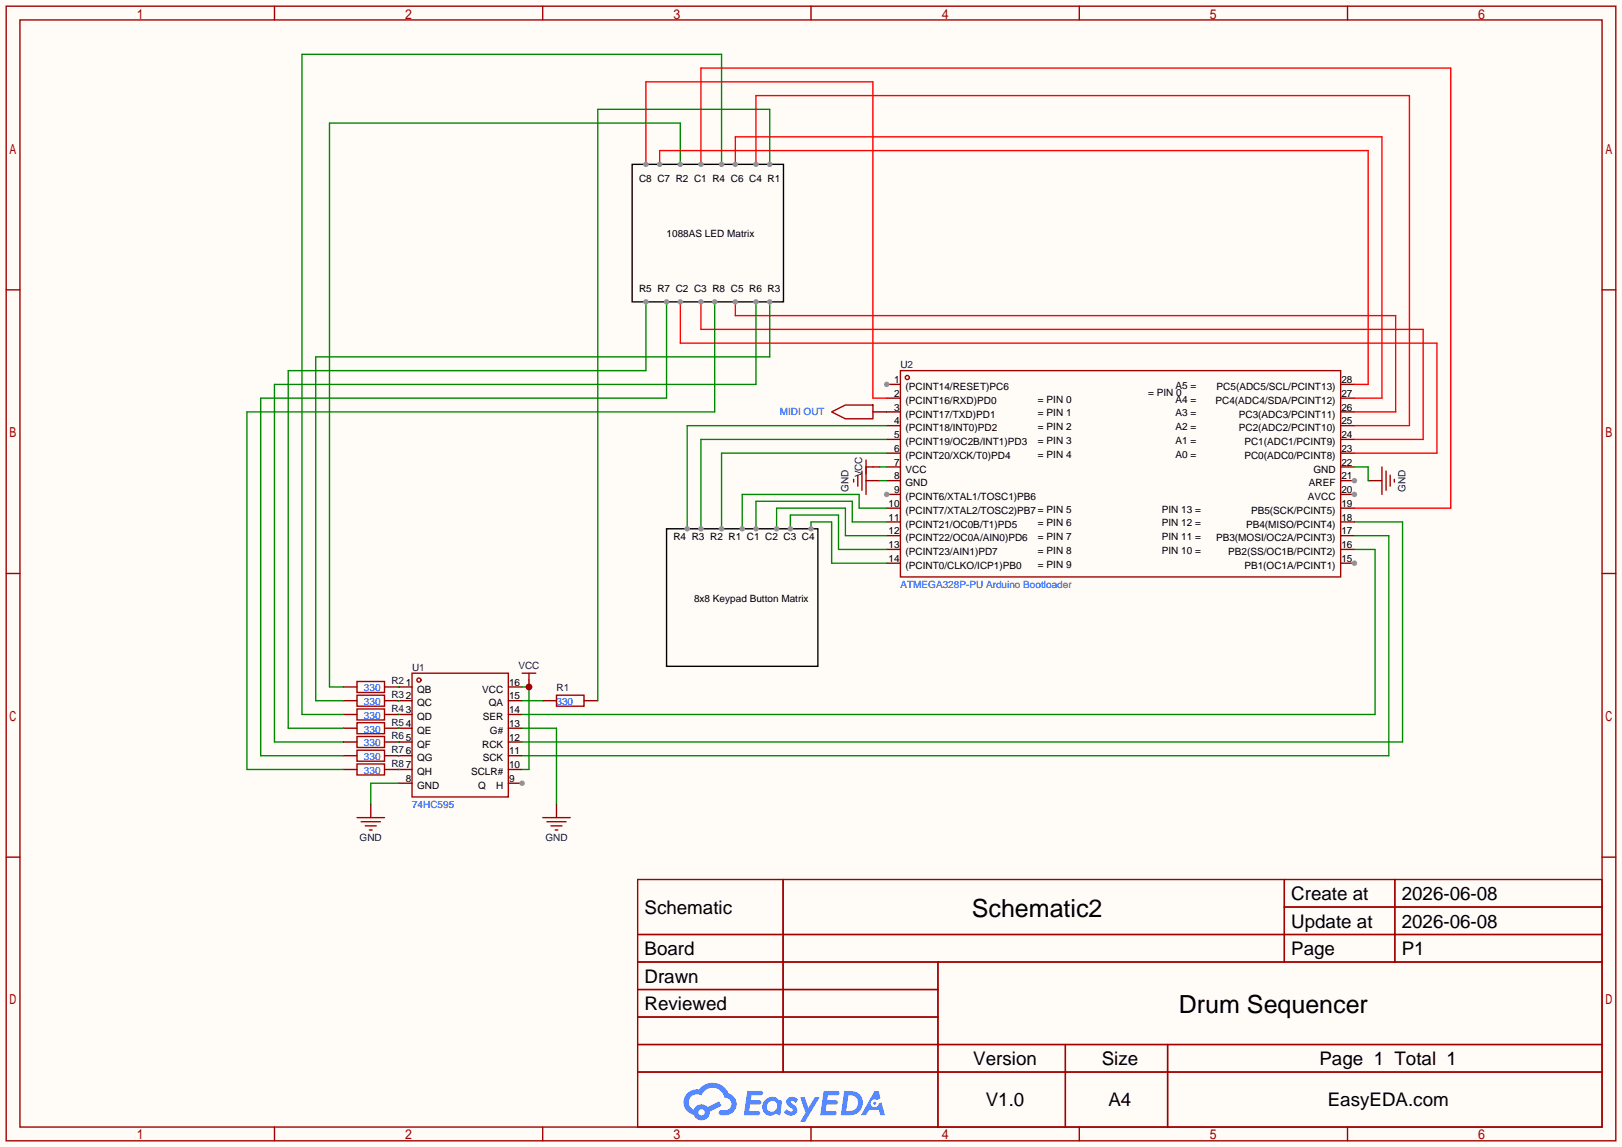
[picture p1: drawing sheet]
<svg xmlns="http://www.w3.org/2000/svg" width="299mm" height="212mm" viewBox="0 0 299 212" stroke-linecap="round" stroke-linejoin="round" font-family="sans-serif">
<path d="M0 0h299.5v211.8h-299.5z" fill="#fffcf7"/>
<g fill="none" stroke="#a10000" stroke-width=".25">
<path d="M1.1 1.1h297.2v209.6h-297.2zM3.7 3.7h292.1v204.5h-292.1zM50.7 1.1v2.6M100.2 1.1v2.6M149.7 1.1v2.6M199.3 1.1v2.6M248.8 1.1v2.6M1.1 53.5h2.6M295.8 53.5h2.5M1.1 105.9h2.6M295.8 105.9h2.5M1.1 158.3h2.6"/>
<path d="M295.8 158.3h2.5M117.7 162.4h178.1v45.8h-178.1zM117.7 172.6h178.1M117.7 177.7h178.1M144.6 162.4v35.6M173.2 177.7v30.5M237.1 162.4v15.3M237.1 167.5h58.7M257.5 162.4v15.3M117.7 182.8h55.5M117.7 192.9h178.1M117.7 187.8h55.5"/>
<path d="M117.7 198h178.1M196.7 192.9v15.3M215.6 192.9v15.3M50.7 208.2v2.5M100.2 208.2v2.5M149.7 208.2v2.5M199.3 208.2v2.5M248.8 208.2v2.5"/>
</g>
<g fill="#5487ff">
<path d="M145.5 202.8a1.3 1.3 0 0 1 1.8 .3l-.4 .6a.54 .54 0 0 0-.9-.2l.1 .2a1.58 1.58 0 0 1 1.1 1.6 1.43 1.43 0 0 1-2.5 .1l.5-.6a.64 .64 0 0 0 .5 .5 .64 .64 0 0 0 .7-.3l-.2-.2a1.6 1.6 0 0 1-1-1.6z"/>
<path d="M147.7 202.7h.9l.7 1.9 1.1-1.9h.9l-2.7 4.5h-.9l1-1.7z"/>
<path d="M138 201.5h1.6a1.31 1.31 0 0 1 1.2 .2 .4 .4 0 0 1-.3 .6h-1.8l-.1 .9h1.6a.4 .4 0 0 1 .4 .4 .4 .4 0 0 1-.4 .4h-1.7l-.2 1.2h.8a1.23 1.23 0 0 1 1.2 .2 .39 .39 0 0 1-.3 .6h-2.7z"/>
<path d="M152.1 201.5h1.6a1.32 1.32 0 0 1 1.3 .2 .39 .39 0 0 1-.4 .6h-1.7l-.2 .9h1.7a.4 .4 0 0 1 .3 .4 .4 .4 0 0 1-.4 .4h-1.7l-.2 1.2h.8a1.23 1.23 0 0 1 1.2 .2 .39 .39 0 0 1-.3 .6h-2.7z"/>
<path d="M161.5 201.5h.7l.4 1.3-.7 .4a.75 .75 0 0 0-1.1 .3 .75 .75 0 0 0 .5 1 .75 .75 0 0 0 .9-.6l.6-.3 .6 2.4h-.9l-.2-1h-1.9l-.5 1h-.9z"/>
<path d="M155.9 201.5l-.7 4.5h1.5a2.27 2.27 0 0 0 2.6-2.3 2.27 2.27 0 0 0-2.7-2.2zM156.6 202.3a1.5 1.5 0 0 1 1.8 1.5 1.5 1.5 0 0 1-1.9 1.4h-.3z"/>
<path d="M141.3 203.1a1.62 1.62 0 0 0-.4 2.1 1.62 1.62 0 0 0 2 .7l.4-.3 .3 .3 .5 .1 .3-2.5-.2-.3h-.4a1.58 1.58 0 0 0-2.5-.1zM141.9 203.6a.99 .99 0 0 1 1.6 .3 .99 .99 0 0 1-.9 1.4 .94 .94 0 0 1-1-.5 .94 .94 0 0 1 .3-1.2z"/>
<path d="M126.9 201.9a2.37 2.37 0 0 0 1.2 4 1.54 1.54 0 0 0 1.7 1 1.54 1.54 0 0 0 1.3-1.6l2.1-1.1-.5-.8-2 1.1a1.57 1.57 0 0 0-2.6 .4 1.5 1.5 0 0 1-.8-2.1 1.5 1.5 0 0 1 2.2-.5 2.23 2.23 0 0 1 2.3-1.4 2.23 2.23 0 0 1 2 1.8 1.16 1.16 0 0 1 1.2 1.1 1.16 1.16 0 0 1-1 1.3h-.7a.47 .47 0 0 0-.6 .3 .47 .47 0 0 0 .4 .6 2.23 2.23 0 0 0 2.3-.7 2.23 2.23 0 0 0 .4-2.3 2.16 2.16 0 0 0-1.3-1.1 3.2 3.2 0 0 0-5.4-.7l-1.2 .1zM129 205.4a.58 .58 0 0 1 1.1 0 .58 .58 0 0 1-1.1 0z"/>
<circle cx="161.5" cy="203.8" r=".28"/>
</g>
<g fill="none" stroke="#a10000" stroke-width=".25">
<path d="M76.1 124.3h17.8v22.9h-17.8z"/>
<circle cx="77.3" cy="125.6" r=".38"/>
</g>
<path d="M73.5 126.9h2.6M73.5 129.4h2.6M73.5 132h2.6M73.5 134.5h2.6M73.5 137h2.6M73.5 139.6h2.6M73.5 142.1h2.6M73.5 144.7h2.6M93.9 144.7h2.5" fill="none" stroke="#870000" stroke-width=".25"/>
<circle cx="96.4" cy="144.7" r=".51" fill="#999"/>
<g fill="none" stroke="#870000" stroke-width=".25">
<path d="M159.9 88.8h2.5M161.2 86.2h1.2M252.6 88.8h2.5M63.4 139.6h2.5M63.4 137h2.5M63.4 134.5h2.5M63.4 132h2.5M63.4 129.4h2.5M63.4 126.9h2.5M71 139.6h2.5M71 137h2.5M71 134.5h2.5"/>
<path d="M71 132h2.5M71 129.4h2.5M71 126.9h2.5M93.9 139.6h2.5M93.9 137h2.5M93.9 134.5h2.5M93.9 132h2.5M93.9 129.4h2.5M93.9 126.9h2.5M97.7 125.6v1.3M100.2 129.4h2.5M107.8 129.4h2.6"/>
<path d="M63.4 142.1h2.5M68.5 148.5v2.5M71 142.1h2.5M93.9 142.1h2.5M102.7 148.5v2.5"/>
</g>
<g fill="none" stroke="#a10000" stroke-width=".25">
<path d="M157.6 88.5v.5M158.4 87.8v2M159.1 87v3.6M159.9 85v6.3M159.9 86.2h1.3M255.1 86.2v5.1M255.9 87v3.6M256.7 87.8v2M257.4 88.5v.5M65.9 125.9h5.1v2h-5.1zM65.9 128.4h5.1v2h-5.1zM65.9 130.9h5.1v2.1h-5.1z"/>
<path d="M65.9 133.5h5.1v2h-5.1zM65.9 136h5.1v2h-5.1zM65.9 138.6h5.1v2h-5.1zM96.4 124.3h2.5M97.7 124.3v1.3M102.7 128.4h5.1v2h-5.1zM65.9 141.1h5.1v2h-5.1zM65.9 151h5.1M66.7 151.8h3.5M67.4 152.5h2.1M68.2 153.3h.5M100.2 151h5.1"/>
<path d="M101 151.8h3.5M101.7 152.5h2.1M102.5 153.3h.5"/>
</g>
<path d="M250.1 96.4h8.9v40.6h-162.6M73.5 129.4h.1M73.5 132h.1M73.5 134.5h.1M73.5 137h.1M73.5 139.6h.1M96.4 126.9h1.3v15.2h-1.3M73.5 144.7h-5v3.8" fill="none" stroke="#008700" stroke-width=".25"/>
<circle cx="97.7" cy="126.9" r=".63" fill="#c00"/>
<path d="M116.7 30.4h28v25.4h-28zM123.1 97.7h27.9v25.4h-27.9z" fill="none" stroke="#000" stroke-width=".25"/>
<g fill="none" stroke="#a10000" stroke-width=".25">
<path d="M166.2 68.5h81.3v38.1h-81.3z"/>
<circle cx="167.5" cy="69.7" r=".38"/>
</g>
<path d="M163.7 71h2.5" fill="none" stroke="#870000" stroke-width=".25"/>
<circle cx="163.7" cy="71" r=".51" fill="#999"/>
<path d="M163.7 73.5h2.5M163.7 76.1h2.5M163.7 78.6h2.5M163.7 81.2h2.5M163.7 83.7h2.5M163.7 86.2h2.5M163.7 88.8h2.5M163.7 91.3h2.5" fill="none" stroke="#870000" stroke-width=".25"/>
<circle cx="163.7" cy="91.3" r=".51" fill="#999"/>
<path d="M163.7 93.9h2.5M163.7 96.4h2.5M163.7 98.9h2.5M163.7 101.5h2.5M163.7 104h2.5M247.5 104h2.6" fill="none" stroke="#870000" stroke-width=".25"/>
<circle cx="250.1" cy="104" r=".51" fill="#999"/>
<path d="M247.5 98.9h2.6M247.5 96.4h2.6M247.5 93.9h2.6M247.5 91.3h2.6M247.5 101.5h2.6" fill="none" stroke="#870000" stroke-width=".25"/>
<circle cx="250.1" cy="91.3" r=".51" fill="#999"/>
<path d="M247.5 88.8h2.6" fill="none" stroke="#870000" stroke-width=".25"/>
<circle cx="250.1" cy="88.8" r=".51" fill="#999"/>
<path d="M247.5 78.6h2.6M247.5 76.1h2.6M247.5 73.5h2.6M247.5 71h2.6M247.5 86.2h2.6M247.5 83.7h2.6M247.5 81.2h2.6" fill="none" stroke="#870000" stroke-width=".25"/>
<path d="M119.3 30.4v-15.3h41.9v58.4h2.5" fill="none" stroke="#f00" stroke-width=".25"/>
<circle cx="119.3" cy="30.4" r=".51" fill="#999"/>
<path d="M161.2 76.1h2.5" fill="none" stroke="#870000" stroke-width=".25"/>
<path d="M153.5 76.1l2.6-1.3h5.1v2.5h-5.1z" fill="none" stroke="#a10000" stroke-width=".25"/>
<path d="M119.3 55.8v12.7h-66.1v66h10.2M163.7 76.1h.1" fill="none" stroke="#008700" stroke-width=".25"/>
<circle cx="119.3" cy="55.8" r=".51" fill="#999"/>
<path d="M125.6 30.4v-7.7h-64.8v104.2h2.6" fill="none" stroke="#008700" stroke-width=".25"/>
<circle cx="125.6" cy="30.4" r=".51" fill="#999"/>
<path d="M129.4 30.4v-17.8h138.4v81.3h-17.7" fill="none" stroke="#f00" stroke-width=".25"/>
<circle cx="129.4" cy="30.4" r=".51" fill="#999"/>
<path d="M142.1 55.8v10.1h-83.8v63.5h5.1M250.1 98.9h6.3v40.7h-160M250.1 101.5h3.8v30.5h-157.5M73.5 126.9h.1M96.4 134.5h6.3v14M73.5 142.1h.1" fill="none" stroke="#008700" stroke-width=".25"/>
<circle cx="142.1" cy="55.8" r=".51" fill="#999"/>
<path d="M135.8 55.8v2.5h121.9v17.8h-7.6" fill="none" stroke="#f00" stroke-width=".25"/>
<circle cx="135.8" cy="55.8" r=".51" fill="#999"/>
<path d="M123.1 55.8v17.7h-75v66.1h15.3" fill="none" stroke="#008700" stroke-width=".25"/>
<circle cx="123.1" cy="55.8" r=".51" fill="#999"/>
<path d="M133.2 30.4v-20.4h-77.4v122h7.6" fill="none" stroke="#008700" stroke-width=".25"/>
<circle cx="133.2" cy="30.4" r=".51" fill="#999"/>
<path d="M139.6 55.8v15.2h-88.9v66h12.7" fill="none" stroke="#008700" stroke-width=".25"/>
<circle cx="139.6" cy="55.8" r=".51" fill="#999"/>
<path d="M132 55.8v20.3h-86.4v66h17.8" fill="none" stroke="#008700" stroke-width=".25"/>
<circle cx="132" cy="55.8" r=".51" fill="#999"/>
<path d="M163.7 78.6h-36.8v19.1" fill="none" stroke="#008700" stroke-width=".25"/>
<circle cx="126.9" cy="97.7" r=".51" fill="#999"/>
<path d="M163.7 81.2h-34.3v16.5" fill="none" stroke="#008700" stroke-width=".25"/>
<circle cx="129.4" cy="97.7" r=".51" fill="#999"/>
<path d="M163.7 83.7h-30.5v14" fill="none" stroke="#008700" stroke-width=".25"/>
<circle cx="133.2" cy="97.7" r=".51" fill="#999"/>
<path d="M162.4 86.2h1.3M162.4 88.8h1.3M163.7 93.9h-5.1v-2.6h-21.6v6.4" fill="none" stroke="#008700" stroke-width=".25"/>
<circle cx="137" cy="97.7" r=".51" fill="#999"/>
<path d="M163.7 96.4h-6.3v-3.8h-17.8v5.1" fill="none" stroke="#008700" stroke-width=".25"/>
<circle cx="139.6" cy="97.7" r=".51" fill="#999"/>
<path d="M143.4 97.7v-3.8h12.7v5h7.6" fill="none" stroke="#008700" stroke-width=".25"/>
<circle cx="143.4" cy="97.7" r=".51" fill="#999"/>
<path d="M145.9 97.7v-2.6h8.9v6.4h8.9" fill="none" stroke="#008700" stroke-width=".25"/>
<circle cx="145.9" cy="97.7" r=".51" fill="#999"/>
<path d="M149.7 97.7v-1.3h3.8v7.6h10.2" fill="none" stroke="#008700" stroke-width=".25"/>
<circle cx="149.7" cy="97.7" r=".51" fill="#999"/>
<path d="M250.1 86.2h2.5v2.6" fill="none" stroke="#008700" stroke-width=".25"/>
<path d="M125.6 55.8v7.6h139.7v20.3h-15.2" fill="none" stroke="#f00" stroke-width=".25"/>
<circle cx="125.6" cy="55.8" r=".51" fill="#999"/>
<path d="M129.4 55.8v5h133.4v20.4h-12.7" fill="none" stroke="#f00" stroke-width=".25"/>
<circle cx="129.4" cy="55.8" r=".51" fill="#999"/>
<path d="M139.6 30.4v-12.7h120.6v60.9h-10.1" fill="none" stroke="#f00" stroke-width=".25"/>
<circle cx="139.6" cy="30.4" r=".51" fill="#999"/>
<path d="M135.8 30.4v-5.1h119.3v48.2h-5" fill="none" stroke="#f00" stroke-width=".25"/>
<circle cx="135.8" cy="30.4" r=".51" fill="#999"/>
<path d="M121.8 30.4v-2.6h130.8v43.2h-2.5" fill="none" stroke="#f00" stroke-width=".25"/>
<circle cx="121.8" cy="30.4" r=".51" fill="#999"/>
<path d="M142.1 30.4v-10.2h-31.7v109.2M96.4 129.4h3.8" fill="none" stroke="#008700" stroke-width=".25"/>
<circle cx="142.1" cy="30.4" r=".51" fill="#999"/>
<g font-size="4.6">
<text x="179.4" y="169.4">Schematic2</text>
<text x="217.7" y="187.1">Drum Sequencer</text>
</g>
<g font-size="3.5">
<text x="238.4" y="166.2">Create at</text>
<text x="258.8" y="166.2">2026-06-08</text>
<text x="119" y="168.8">Schematic</text>
<text x="238.4" y="171.3">Update at</text>
<text x="258.8" y="171.3">2026-06-08</text>
<text x="119" y="176.4">Board</text>
<text x="238.4" y="176.4">Page</text>
<text x="258.8" y="176.4">P1</text>
<text x="119" y="181.5">Drawn</text>
<text x="119" y="186.6">Reviewed</text>
<text x="179.7" y="196.7">Version</text>
<text x="203.4" y="196.7">Size</text>
<text x="243.6" y="196.7">Page 1 Total 1</text>
<text x="182" y="204.3">V1.0</text>
<text x="204.7" y="204.3">A4</text>
<text x="245.1" y="204.3">EasyEDA.com</text>
</g>
<g font-size="1.8">
<text x="118" y="33.7">C8 C7 R2 C1 R4 C6 C4 R1</text>
<text x="123.1" y="43.9">1088AS LED Matrix</text>
<text x="118" y="54">R5 R7 C2 C3 R8 C5 R6 R3</text>
<text x="165.1" y="70.8">1</text>
<text x="217" y="71.8">A5 =</text>
<text x="247.6" y="70.8">28</text>
<text x="165.1" y="73.3">2</text>
<text x="165.1" y="75.8">3</text>
<text x="167.2" y="72">(PCINT14/RESET)PC6</text>
<text x="167.2" y="74.6">(PCINT16/RXD)PD0</text>
<text x="167.2" y="77.1">(PCINT17/TXD)PD1</text>
<text x="191.6" y="76.9">= PIN 1</text>
<text x="191.6" y="74.3">= PIN 0</text>
<text x="212" y="73.1">= PIN 0</text>
<text x="217" y="74.3">A4 =</text>
<text x="217" y="76.9">A3 =</text>
<text x="224.4" y="74.6">PC4(ADC4/SDA/PCINT12)</text>
<text x="224.6" y="72">PC5(ADC5/SCL/PCINT13)</text>
<text x="228.7" y="77.1">PC3(ADC3/PCINT11)</text>
<text x="247.6" y="75.8">26</text>
<text x="247.6" y="73.3">27</text>
<text x="165.1" y="78.4">4</text>
<text x="165.1" y="80.9">5</text>
<text x="165.1" y="83.5">6</text>
<text x="167.2" y="79.7">(PCINT18/INT0)PD2</text>
<text x="167.2" y="82.2">(PCINT19/OC2B/INT1)PD3</text>
<text x="191.6" y="79.4">= PIN 2</text>
<text x="191.6" y="82">= PIN 3</text>
<text x="217" y="79.4">A2 =</text>
<text x="217" y="82">A1 =</text>
<text x="228.7" y="79.7">PC2(ADC2/PCINT10)</text>
<text x="229.8" y="82.2">PC1(ADC1/PCINT9)</text>
<text x="247.6" y="83.5">23</text>
<text x="247.6" y="80.9">24</text>
<text x="247.6" y="78.4">25</text>
<text x="165.1" y="86">7</text>
<text x="165.1" y="88.5">8</text>
<text x="167.2" y="84.7">(PCINT20/XCK/T0)PD4</text>
<text x="167.2" y="87.3">VCC</text>
<text x="167.2" y="89.8">GND</text>
<text x="191.6" y="84.5">= PIN 4</text>
<text x="217" y="84.5">A0 =</text>
<text x="229.8" y="84.7">PC0(ADC0/PCINT8)</text>
<text x="241.7" y="89.8">AREF</text>
<text x="242.5" y="87.3">GND</text>
<text x="247.6" y="88.5">21</text>
<text x="247.6" y="86">22</text>
<text x="164.1" y="93.6">10</text>
<text x="165.1" y="91.1">9</text>
<text x="167.2" y="92.4">(PCINT6/XTAL1/TOSC1)PB6</text>
<text x="167.2" y="94.9">(PCINT7/XTAL2/TOSC2)PB7 = PIN 5</text>
<text x="214.5" y="94.7">PIN 13 =</text>
<text x="231" y="94.9">PB5(SCK/PCINT5)</text>
<text x="241.5" y="92.4">AVCC</text>
<text x="247.6" y="93.6">19</text>
<text x="247.6" y="91.1">20</text>
<text x="124.3" y="99.7">R4 R3 R2 R1 C1 C2 C3 C4</text>
<text x="164.1" y="96.2">11</text>
<text x="164.1" y="98.7">12</text>
<text x="164.1" y="101.2">13</text>
<text x="167.2" y="97.4">(PCINT21/OC0B/T1)PD5</text>
<text x="167.2" y="100">(PCINT22/OC0A/AIN0)PD6</text>
<text x="191.6" y="97.2">= PIN 6</text>
<text x="191.6" y="99.7">= PIN 7</text>
<text x="214.5" y="97.2">PIN 12 =</text>
<text x="214.5" y="99.7">PIN 11 =</text>
<text x="224.5" y="100">PB3(MOSI/OC2A/PCINT3)</text>
<text x="230.1" y="97.4">PB4(MISO/PCINT4)</text>
<text x="247.6" y="101.2">16</text>
<text x="247.6" y="98.7">17</text>
<text x="247.6" y="96.2">18</text>
<text x="164.1" y="103.8">14</text>
<text x="167.2" y="102.5">(PCINT23/AIN1)PD7</text>
<text x="167.2" y="105.1">(PCINT0/CLKO/ICP1)PB0</text>
<text x="191.6" y="102.3">= PIN 8</text>
<text x="191.6" y="104.8">= PIN 9</text>
<text x="214.5" y="102.3">PIN 10 =</text>
<text x="226.8" y="102.5">PB2(SS/OC1B/PCINT2)</text>
<text x="229.8" y="105.1">PB1(OC1A/PCINT1)</text>
<text x="247.6" y="103.8">15</text>
<text x="128.1" y="111.2">8x8 Keypad Button Matrix</text>
<text x="77" y="127.9">QB</text>
<text x="77" y="130.5">QC</text>
<text x="89" y="127.9">VCC</text>
<text x="90.2" y="130.5">QA</text>
<text x="94" y="131.7">14</text>
<text x="94" y="129.2">15</text>
<text x="94" y="126.6">16</text>
<text x="77" y="133">QD</text>
<text x="77" y="135.5">QE</text>
<text x="89.1" y="133">SER</text>
<text x="90.4" y="135.5">G#</text>
<text x="94" y="136.8">12</text>
<text x="94" y="134.3">13</text>
<text x="77" y="138.1">QF</text>
<text x="77" y="140.6">QG</text>
<text x="77" y="143.2">QH</text>
<text x="87" y="143.2">SCLR#</text>
<text x="89" y="138.1">RCK</text>
<text x="89.1" y="140.6">SCK</text>
<text x="94" y="141.9">10</text>
<text x="94" y="139.3">11</text>
<text x="74.9" y="144.4">8</text>
<text x="77" y="145.7">GND</text>
<text x="88.3" y="145.7">Q</text>
<text x="91.6" y="145.7">H</text>
<text x="94" y="144.4">9</text>
</g>
<g font-size="1.8" fill="#000080">
<text x="166.2" y="68">U2</text>
<text x="159.2" y="88.2" transform="rotate(-90 159.2 88.2)">VCC</text>
<text x="156.6" y="90.8" transform="rotate(-90 156.6 90.8)">GND</text>
<text x="259.5" y="90.8" transform="rotate(-90 259.5 90.8)">GND</text>
<text x="76.1" y="123.9">U1</text>
<text x="95.7" y="123.6">VCC</text>
<text x="72.3" y="126.4">R21</text>
<text x="72.3" y="129">R32</text>
<text x="72.3" y="131.5">R43</text>
<text x="102.7" y="127.7">R1</text>
<text x="72.3" y="134">R54</text>
<text x="72.3" y="136.6">R65</text>
<text x="72.3" y="139.1">R76</text>
<text x="72.3" y="141.7">R87</text>
<text x="66.4" y="155.4">GND</text>
<text x="100.7" y="155.4">GND</text>
</g>
<g font-size="1.8" fill="#00f">
<text x="144" y="76.6">MIDI OUT</text>
<text x="166.2" y="108.6">ATMEGA328P-PU Arduino Bootloader</text>
<text x="67.2" y="127.7">330</text>
<text x="67.2" y="130.2">330</text>
<text x="102.7" y="130.2">330</text>
<text x="67.2" y="132.8">330</text>
<text x="67.2" y="135.3">330</text>
<text x="67.2" y="137.8">330</text>
<text x="67.2" y="140.4">330</text>
<text x="67.2" y="142.9">330</text>
<text x="76.1" y="149.3">74HC595</text>
</g>
</svg>
